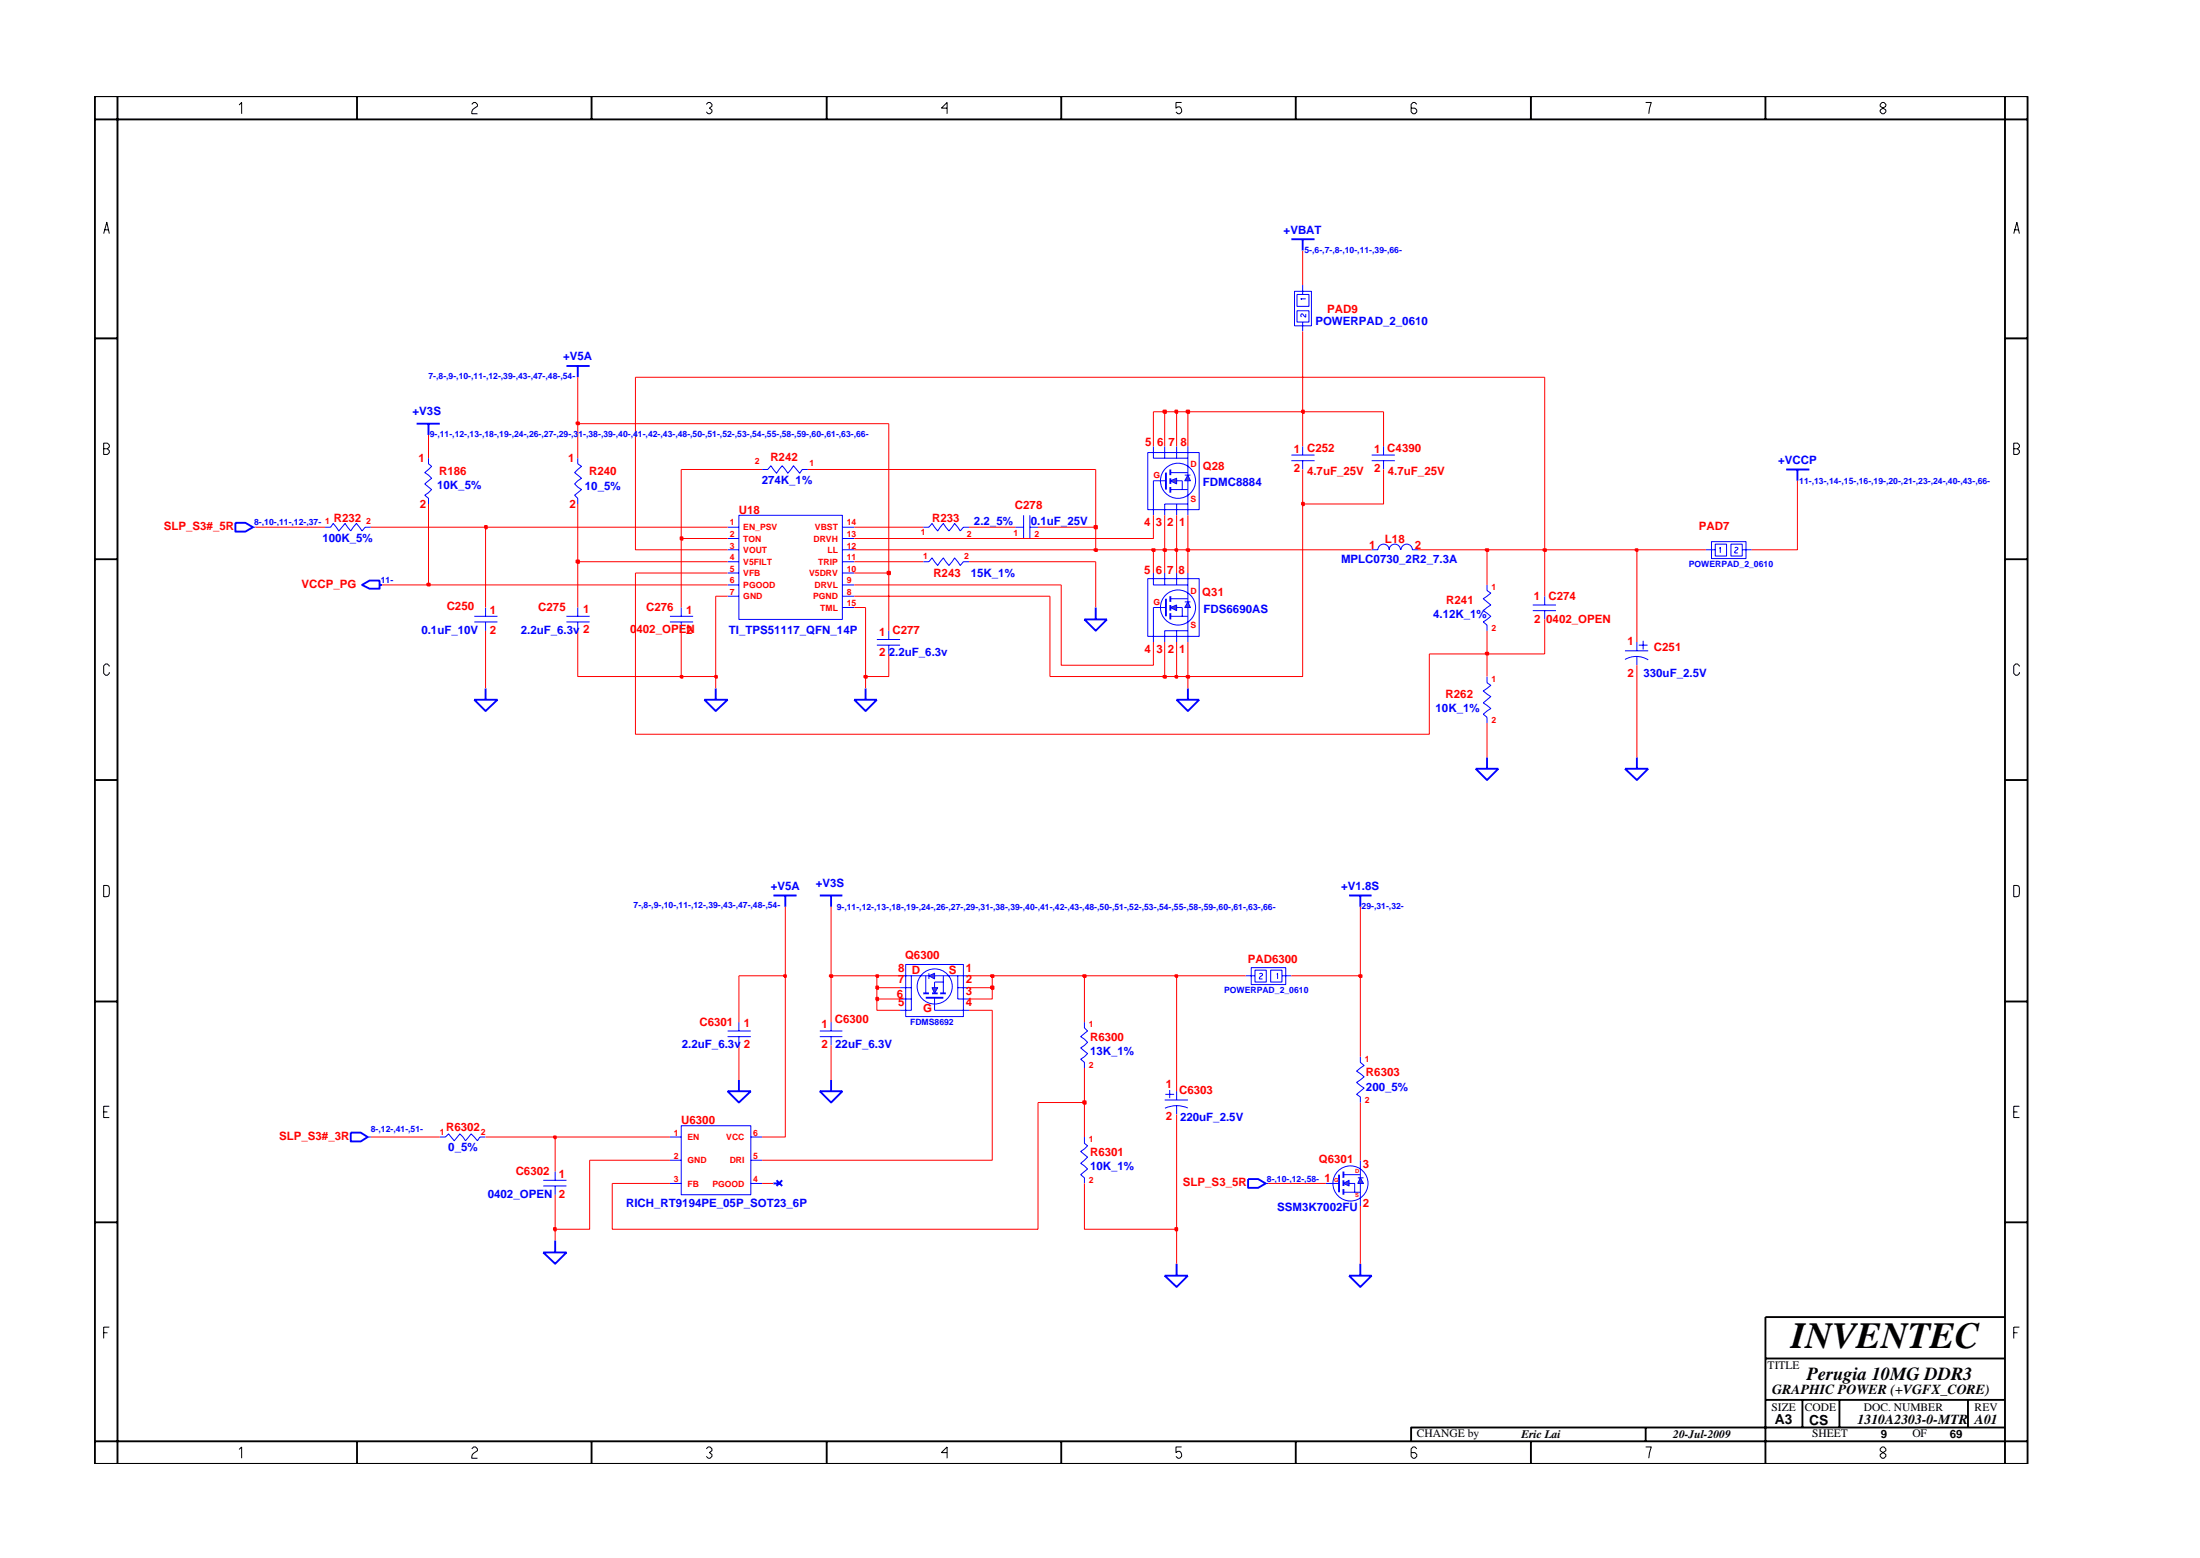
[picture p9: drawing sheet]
<svg xmlns="http://www.w3.org/2000/svg" width="297mm" height="210mm" viewBox="0 0 297 210" stroke-linecap="round" stroke-linejoin="round" font-family="sans-serif">
<path d="M241.2 63.4h3.1M242.7 63.4v1.5M98.2 147.3h3.2l-1.6 1.5zM99.8 145.7v1.6M104.4 159.7h.8M104.8 159.3l.8 .7M105.6 159.3l-.8 .7M180.8 158.5v2.4M73.3 169h3.2l-1.5 1.5zM75 167.4v1.6" fill="none" stroke="#00f" stroke-width=".25"/>
<g fill="none" stroke="#00f" stroke-width=".14">
<path d="M200.8 78.9v.8l.5 .3-1 .8 1 .8-1 .8 1 .8-1 .7 .5 .5v.7M98.2 139.1h3.2M98.2 139.9h3.2M99.8 138v1.1M99.8 139.9v1.2M168.2 131.7h1.2M168.9 130.6h4.7v2.3h-4.7zM169.4 130.9h1.6v1.6h-1.6zM170 131.4l.2-.1 .3 .1v.2l-.5 .3v.2h.5M171.6 130.9h1.5v1.6h-1.5zM172.4 131.5l.1-.2v.8M173.1 131.7h1.3"/>
<path d="M59.4 153.4h.7l.5-.4 .7 1 .8-1 .8 1 .7-1 .9 1 .3-.6h.8M73.3 159.3h3.2M75 158.1v1.2M179 159.7h1.8M73.3 160h3.2M75 160v1.2"/>
</g>
<path d="M183.7 158.9l.4 .8h-.8z" fill="#3c3cc8"/>
<path d="M183.3 158.9h.8M183.7 158.9l.4 .8h-.8z" fill="none" stroke="#00f" stroke-width=".14"/>
<path d="M181.4 159.7l.7-.4v.7z" fill="#3c3cc8"/>
<g fill="none" stroke="#00f" stroke-width=".14">
<path d="M174.8 39.3h2.3v4.7h-2.3zM175.1 39.7h1.6v1.6h-1.6zM175.9 38.5v1.2M175.1 41.9h1.6v1.6h-1.6zM175.9 43.5v1.2M176.3 40.3h-.7l.2 .1M176.3 42.4v.4l-.4-.4h-.2l-.1 .1 .1 .3M43.9 71.1h.7l.4-.5 .7 1.1 .9-1.1 .8 1.1 .7-1.1 .8 1.1 .4-.6h.8M57.9 61.8v.8l.4 .3-1 .9 1 .7-1 .8 1 .8-1 .7 .6 .5v.7M124.7 75.8h.7l.4-.5 .8 1 .8-1 .7 1 .8-1 .8 1 .4-.5h.7M155.7 64.9h1.7M174.4 61.4h3.1"/>
<path d="M174.4 62.2h3.1M175.9 60.2v1.2M175.9 62.2v1.2M185.2 74.2h.8a.76 .76 0 0 1 .8-.8 .76 .76 0 0 1 .8 .8 .76 .76 0 0 1 .7-.8 .76 .76 0 0 1 .8 .8M185.2 61.4h3.1M185.2 62.2h3.1M186.8 60.2v1.2M186.8 62.2v1.2M189.2 74.2a.76 .76 0 0 1 .7-.8 .76 .76 0 0 1 .8 .8h.8M230.3 74.2h1.3M231.1 73.1h4.6v2.3h-4.6zM231.6 73.4h1.5v1.6h-1.5z"/>
<path d="M232.2 74l.1-.1v.7M233.7 73.4h1.5v1.6h-1.5zM234.2 73.9h.2h.2v.2l-.4 .4v.1h.4M235.2 74.2h1.3M64 83.2h3.2M64 83.9h3.2M65.6 82v1.2M65.6 83.9v1.2M76.5 83.2h3.1M76.5 83.9h3.1M78 82v1.2M78 83.9v1.2"/>
<path d="M90.5 83.2h3.1M90.5 83.9h3.1M92 82v1.2M92 83.9v1.2M118.4 87.1h3.1M118.4 86.3h3.1M120 85.1v1.2M120 87.1v1.2M200.8 91.3v.8l.5 .4-1 .7 1 .8-1 .9 1 .7-1 .8 .5 .4v.8M207 81.6h3.1M207 82.4h3.1M208.6 80.5v1.1"/>
<path d="M208.6 82.4v1.2M219.4 89a3 3 0 0 1 3.1 .1M219.4 87.8h3.1M221 86.6v1.2M221 88.6v1.2M221.3 87.1h1.1M221.9 86.5v1.2M49.6 153.4h.5M170.9 159.7h.3M181.4 159.7l.7-.4v.7zM181.4 158.5h2.3M182.1 159.7h.8v1.2"/>
<path d="M183.7 142.6v.8l.5 .4-1 .8 1 .7-1 .8 1 .7-1 .9 .5 .3v.8M183.7 156.6v2.3M183.7 159.7v3.1M181.4 160.9h2.3"/>
<circle cx="182.3" cy="159.7" r="2.37"/>
</g>
<g fill="none" stroke="#00f" stroke-width=".25">
<path d="M174.4 32.3h3.1M175.9 32.3v1.5M56.2 57.2h3.2M57.9 57.2v1.5M76.5 49.4h3.1M78 49.4v1.5M157.4 63.8v2.3M64 94.4h3.2l-1.6 1.6zM65.6 92.9v1.5M95.1 94.4h3.1l-1.6 1.6zM96.6 92.9v1.5M115.3 94.4h3.1l-1.5 1.6z"/>
<path d="M116.9 92.9v1.5M219.4 103.7h3.1l-1.5 1.6zM221 102.2v1.5M182.1 120.8h3.1M183.7 120.8v1.6M47.4 152.9h1.3l.9 .5-.9 .6h-1.3zM168.5 159.1h1.4l1 .6-1 .6h-1.4zM181.4 158.1v.8M181.4 159.3v.7M181.4 160.5v.7M182.1 172.2h3.1l-1.5 1.5zM183.7 170.5v1.7"/>
</g>
<path d="M160.4 64.1l.3 .8h-.7z" fill="#3c3cc8"/>
<path d="M160 64.1h.7M160.4 64.1l.3 .8h-.7z" fill="none" stroke="#00f" stroke-width=".14"/>
<path d="M158 64.9l.9-.4v.8z" fill="#3c3cc8"/>
<g fill="none" stroke="#00f" stroke-width=".14">
<path d="M124.7 71.1h.7l.4-.5 .8 1.1 .8-1.1 .7 1.1 .8-1.1 .8 1.1 .4-.6h.7M155 61.1h6.9v7.7h-6.9zM155.7 60.2v1.6h4.7M155.7 64.9v4.6M157.3 60.2v1.6M158 64.9l.9-.4v.8zM158 66.1h2.4M158 63.8h2.4M158.9 64.9h.7v1.2M158.9 60.2v1.6M158.9 68v1.5M160.4 60.2v3.9"/>
<path d="M160.4 64.9v4.6M160.4 68h-3.1v1.5M155.7 82h1.7"/>
<circle cx="159.1" cy="64.9" r="2.37"/>
</g>
<path d="M158 63.4v.7M158 64.5v.8M158 65.7v.8M157.4 80.8v2.4" fill="none" stroke="#00f" stroke-width=".25"/>
<path d="M160.4 81.2l.3 .8h-.7z" fill="#3c3cc8"/>
<path d="M160 81.2h.7M160.4 81.2l.3 .8h-.7z" fill="none" stroke="#00f" stroke-width=".14"/>
<path d="M158 82l.9-.4v.8z" fill="#3c3cc8"/>
<g fill="none" stroke="#00f" stroke-width=".14">
<path d="M34.1 71.1h.4M78 61.8v.8l.5 .3-.9 .9 .9 .7-.9 .8 .9 .8-.9 .7 .4 .5v.7M98.2 71.1h1.6M98.2 72.7h1.6M98.2 74.2h1.6M98.2 75.8h1.6M98.2 77.3h1.6M98.2 78.9h1.6M99.8 69.5h13.9v14.1h-13.9zM102.9 63.4h.8l.4-.5 .7 1 .8-1 .8 1 .7-1 .9 1 .3-.5h.8M113.7 71.1h1.6M113.7 72.7h1.6"/>
<path d="M113.7 74.2h1.6M113.7 75.8h1.6M113.7 77.3h1.6M113.7 78.9h1.6M137.1 71.1h1.1M138.2 69.5v3.2M139.1 71.1h1.1M139.1 69.5v3.2M155 78.1h6.9v7.8h-6.9zM155.7 77.3v1.6h4.7M157.3 77.3v1.6M158.9 77.3v1.6"/>
<path d="M160.4 77.3v3.9M98.2 80.5h1.6M113.7 82h1.6M113.7 80.5h1.6M155.7 82v4.6M158 82l.9-.4v.8zM158 83.2h2.4M158 80.8h2.4M158.9 82h.7v1.2M158.9 85.1v1.5M160.4 82v4.6M160.4 85.1h-3.1v1.5"/>
<path d="M110.7 139.1h3M110.7 139.9h3M112.2 138v1.1M112.2 139.9v1.2M126.2 134.6v1.7M146.4 138v.7l.4 .4-.9 .8 .9 .8-.9 .7 .9 .8-.9 .7 .5 .5v.7M90.5 153.4h1.5M90.5 156.6h1.5M90.5 159.7h1.5M92 151.9h9.4v9.3h-9.4zM101.4 153.4h1.5M101.4 156.6h1.5"/>
<path d="M101.4 159.7h1.5M146.4 153.4v.9l.4 .3-.9 .8 .9 .8-.9 .8 .9 .8-.9 .7 .5 .4v.8"/>
<circle cx="159.1" cy="82" r="2.37"/>
</g>
<g fill="none" stroke="#00f" stroke-width=".25">
<path d="M31.8 70.6h1.3l1 .5-1 .6h-1.3zM48.9 78.9l1-.6h1.4v1.1h-1.4zM51.3 78.9h.3M146.4 83.6h3.1l-1.6 1.5zM147.9 82v1.6M158 80.5v.7M158 81.6v.8M158 82.7v.9M158.9 94.4h3l-1.5 1.6zM160.4 92.9v1.5M199.2 103.7h3.1l-1.5 1.6zM200.8 102.2v1.5"/>
<path d="M125 134.6h2.4M110.7 147.3h3l-1.5 1.5zM112.2 145.7v1.6M157.3 172.2h3.1l-1.5 1.5zM158.9 170.5v1.7"/>
</g>
<path d="M125.4 131.7l.8-.4v.8z" fill="#3c3cc8"/>
<path d="M125.4 131.7l.8-.4v.8zM125.4 131.3v.8" fill="none" stroke="#00f" stroke-width=".14"/>
<path d="M125.8 133.3h.8l-.4 .8z" fill="#3c3cc8"/>
<g fill="none" stroke="#00f" stroke-width=".14">
<path d="M121.5 131.7h3.9M121.5 134.8h1.5M121.5 133.3h1.5M122.3 130.2h7.8v7h-7.8zM123 131.7v4.6h-1.5M125 131.7v2.4M125.8 133.3h.8l-.4 .8zM126.2 131.7h4.6M126.2 136.3h4.6M127.4 131.7v2.4M127.4 132.5h-1.2v.8M129.3 131.7v3.1h1.5"/>
<path d="M129.3 133.3h1.5M157.3 148.4h3.1M157.3 147.7h1.2M157.9 147.1v1.1M158.9 147.3v1.1M158.9 149.2v1.2M160.4 149.5a3.7 3.7 0 0 0-3.1 .1"/>
<circle cx="126.2" cy="133.1" r="2.37"/>
</g>
<path d="M104.4 120.8h3.2M106 120.8v1.6M110.7 120.8h3M112.2 120.8v1.6M124.7 134.1h.7M125.8 134.1h.8M126.9 134.1h.8" fill="none" stroke="#00f" stroke-width=".25"/>
<path d="M75 165.9v1.5M158.9 165.9v4.6M183.7 162.8v7.7" fill="none" stroke="#f00" stroke-width=".14"/>
<path d="M74.8 165.7h.2v.4h-.2z" fill="#8e2323"/>
<path d="M74.8 165.7h.2v.4h-.2z" fill="none" stroke="#f00" stroke-width=".25"/>
<path d="M79.6 156.6v9.3h-4.6v-4.7M140.2 148.8v17.1h-57.5v-6.2M146.4 159.7v6.2h12.5" fill="none" stroke="#f00" stroke-width=".14"/>
<path d="M158.7 165.7h.2v.4h-.2z" fill="#8e2323"/>
<path d="M158.7 165.7h.2v.4h-.2z" fill="none" stroke="#f00" stroke-width=".25"/>
<path d="M134 136.3v20.3h-31.1M50.1 153.4h9.3M65.6 153.4h9.4v4.7M79.6 156.6h10.9M82.7 159.7h7.8M102.9 159.7h1.5M158.9 150.4v15.5M171.2 159.7h7.8M183.7 148.8v7.8" fill="none" stroke="#f00" stroke-width=".14"/>
<path d="M74.8 153.4h.2v.2h-.2z" fill="#8e2323"/>
<path d="M74.8 153.4h.2v.2h-.2z" fill="none" stroke="#f00" stroke-width=".25"/>
<path d="M106 131.7v21.7h-3.1M75 153.4h15.5M140.2 148.8h6.2v4.6" fill="none" stroke="#f00" stroke-width=".14"/>
<path d="M146.2 148.6h.4v.4h-.4z" fill="#8e2323"/>
<path d="M146.2 148.6h.4v.4h-.4z" fill="none" stroke="#f00" stroke-width=".25"/>
<path d="M99.8 131.7v6.3M112.2 131.7v6.3M118.4 134.8v1.5h3.1M130.8 136.3h3.2M146.4 131.7v6.3M158.9 131.7v15.6M183.7 131.7v10.9M99.8 141.1v4.6M112.2 141.1v4.6M146.4 144.1v4.7" fill="none" stroke="#f00" stroke-width=".14"/>
<path d="M118.3 134.6h.3v.4h-.3z" fill="#8e2323"/>
<path d="M118.3 134.6h.3v.4h-.3z" fill="none" stroke="#f00" stroke-width=".25"/>
<path d="M118.4 133.3v1.5h3.1M134 133.3v1.5h-3.2" fill="none" stroke="#f00" stroke-width=".14"/>
<path d="M118.3 133.1h.3v.4h-.3z" fill="#8e2323"/>
<path d="M118.3 133.1h.3v.4h-.3z" fill="none" stroke="#f00" stroke-width=".25"/>
<path d="M118.4 131.7v1.6h3.1M130.8 133.3h3.2" fill="none" stroke="#f00" stroke-width=".14"/>
<path d="M133.8 133.1h.3v.4h-.3z" fill="#8e2323"/>
<path d="M133.8 133.1h.3v.4h-.3z" fill="none" stroke="#f00" stroke-width=".25"/>
<path d="M99.8 131.7h6.2M134 131.7v1.6" fill="none" stroke="#f00" stroke-width=".14"/>
<path d="M105.9 131.6h.2v.3h-.2z" fill="#8e2323"/>
<path d="M105.9 131.6h.2v.3h-.2z" fill="none" stroke="#f00" stroke-width=".25"/>
<path d="M106 122.4v9.3" fill="none" stroke="#f00" stroke-width=".14"/>
<path d="M112 131.6h.4v.3h-.4z" fill="#8e2323"/>
<path d="M112 131.6h.4v.3h-.4z" fill="none" stroke="#f00" stroke-width=".25"/>
<path d="M112.2 122.4v9.3h6.2" fill="none" stroke="#f00" stroke-width=".14"/>
<path d="M118.3 131.6h.3v.3h-.3z" fill="#8e2323"/>
<path d="M118.3 131.6h.3v.3h-.3z" fill="none" stroke="#f00" stroke-width=".25"/>
<path d="M118.4 131.7h3.1M130.8 131.7h3.2" fill="none" stroke="#f00" stroke-width=".14"/>
<path d="M133.8 131.6h.3v.3h-.3z" fill="#8e2323"/>
<path d="M133.8 131.6h.3v.3h-.3z" fill="none" stroke="#f00" stroke-width=".25"/>
<path d="M134 131.7h12.4" fill="none" stroke="#f00" stroke-width=".14"/>
<path d="M146.2 131.6h.4v.3h-.4z" fill="#8e2323"/>
<path d="M146.2 131.6h.4v.3h-.4z" fill="none" stroke="#f00" stroke-width=".25"/>
<path d="M146.4 131.7h12.5" fill="none" stroke="#f00" stroke-width=".14"/>
<path d="M158.7 131.6h.2v.3h-.2z" fill="#8e2323"/>
<path d="M158.7 131.6h.2v.3h-.2z" fill="none" stroke="#f00" stroke-width=".25"/>
<path d="M158.9 131.7h9.3M174.4 131.7h9.3" fill="none" stroke="#f00" stroke-width=".14"/>
<path d="M183.5 131.6h.3v.3h-.3z" fill="#8e2323"/>
<path d="M183.5 131.6h.3v.3h-.3z" fill="none" stroke="#f00" stroke-width=".25"/>
<path d="M85.8 77.3v21.8h107.2v-10.8M65.6 85.1v7.8M78 85.1v6.2h14M96.6 91.3v1.6M116.9 91.3v1.6M160.4 91.3v1.6M200.8 97.6v4.6M221 89.8v12.4M183.7 122.4v9.3" fill="none" stroke="#f00" stroke-width=".14"/>
<path d="M91.9 91.2h.2v.3h-.2z" fill="#8e2323"/>
<path d="M91.9 91.2h.2v.3h-.2z" fill="none" stroke="#f00" stroke-width=".25"/>
<path d="M92 85.1v6.2h4.6" fill="none" stroke="#f00" stroke-width=".14"/>
<path d="M96.5 91.2h.3v.3h-.3z" fill="#8e2323"/>
<path d="M96.5 91.2h.3v.3h-.3z" fill="none" stroke="#f00" stroke-width=".25"/>
<path d="M96.6 80.5v10.8" fill="none" stroke="#f00" stroke-width=".14"/>
<path d="M116.7 91.2h.3v.3h-.3z" fill="#8e2323"/>
<path d="M116.7 91.2h.3v.3h-.3z" fill="none" stroke="#f00" stroke-width=".25"/>
<path d="M116.9 82v9.3h3.1v-3M141.8 80.5v10.8h15.5" fill="none" stroke="#f00" stroke-width=".14"/>
<path d="M157.1 91.2h.3v.3h-.3z" fill="#8e2323"/>
<path d="M157.1 91.2h.3v.3h-.3z" fill="none" stroke="#f00" stroke-width=".25"/>
<path d="M157.3 86.6v4.7h1.6" fill="none" stroke="#f00" stroke-width=".14"/>
<path d="M158.7 91.2h.2v.3h-.2z" fill="#8e2323"/>
<path d="M158.7 91.2h.2v.3h-.2z" fill="none" stroke="#f00" stroke-width=".25"/>
<path d="M158.9 86.6v4.7h1.5" fill="none" stroke="#f00" stroke-width=".14"/>
<path d="M160.2 91.2h.4v.3h-.4z" fill="#8e2323"/>
<path d="M160.2 91.2h.4v.3h-.4z" fill="none" stroke="#f00" stroke-width=".25"/>
<path d="M143.3 78.9v10.9h12.4v-3.2M175.9 68v23.3h-15.5v-4.7M193 88.3h7.8v3" fill="none" stroke="#f00" stroke-width=".14"/>
<path d="M200.6 88.1h.3v.2h-.3z" fill="#8e2323"/>
<path d="M200.6 88.1h.3v.2h-.3z" fill="none" stroke="#f00" stroke-width=".25"/>
<path d="M51.6 78.9h6.3M65.6 71.1v10.9M78 75.8v6.2M92 72.7v9.3M120 77.3v7.8M147.9 75.8v6.2M208.6 74.2v6.3M221 74.2v12.4M96.6 80.5h1.6M115.3 82h1.6M115.3 80.5h26.5M208.6 83.6v4.7h-7.8v-3.2" fill="none" stroke="#f00" stroke-width=".14"/>
<path d="M57.7 78.8h.3v.2h-.3z" fill="#8e2323"/>
<path d="M57.7 78.8h.3v.2h-.3z" fill="none" stroke="#f00" stroke-width=".25"/>
<path d="M57.9 68v10.9h40.3M85.8 77.3h12.4M115.3 78.9h28M115.3 77.3h4.7M200.8 74.2v4.7" fill="none" stroke="#f00" stroke-width=".14"/>
<path d="M119.8 77.2h.4v.3h-.4z" fill="#8e2323"/>
<path d="M119.8 77.2h.4v.3h-.4z" fill="none" stroke="#f00" stroke-width=".25"/>
<path d="M120 57.2v20.1M155.7 74.2v3.1M157.3 74.2v3.1M158.9 74.2v3.1M160.4 74.2v3.1" fill="none" stroke="#f00" stroke-width=".14"/>
<path d="M77.8 75.6h.4v.4h-.4z" fill="#8e2323"/>
<path d="M77.8 75.6h.4v.4h-.4z" fill="none" stroke="#f00" stroke-width=".25"/>
<path d="M85.8 50.9v23.3h12.4M78 68v7.8h20.2M115.3 75.8h9.4M115.3 74.2h32.6M130.8 75.8h17.1" fill="none" stroke="#f00" stroke-width=".14"/>
<path d="M147.8 74.1h.3v.3h-.3z" fill="#8e2323"/>
<path d="M147.8 74.1h.3v.3h-.3z" fill="none" stroke="#f00" stroke-width=".25"/>
<path d="M147.9 71.1v3.1h7.8" fill="none" stroke="#f00" stroke-width=".14"/>
<path d="M155.6 74.1h.3v.3h-.3z" fill="#8e2323"/>
<path d="M155.6 74.1h.3v.3h-.3z" fill="none" stroke="#f00" stroke-width=".25"/>
<path d="M155.7 74.2h1.6" fill="none" stroke="#f00" stroke-width=".14"/>
<path d="M157.1 74.1h.3v.3h-.3z" fill="#8e2323"/>
<path d="M157.1 74.1h.3v.3h-.3z" fill="none" stroke="#f00" stroke-width=".25"/>
<path d="M157.3 69.5v4.7h1.6" fill="none" stroke="#f00" stroke-width=".14"/>
<path d="M158.7 74.1h.2v.3h-.2z" fill="#8e2323"/>
<path d="M158.7 74.1h.2v.3h-.2z" fill="none" stroke="#f00" stroke-width=".25"/>
<path d="M158.9 69.5v4.7h1.5" fill="none" stroke="#f00" stroke-width=".14"/>
<path d="M160.2 74.1h.4v.3h-.4z" fill="#8e2323"/>
<path d="M160.2 74.1h.4v.3h-.4z" fill="none" stroke="#f00" stroke-width=".25"/>
<path d="M160.4 69.5v4.7h24.8M191.5 74.2h9.3" fill="none" stroke="#f00" stroke-width=".14"/>
<path d="M200.6 74.1h.3v.3h-.3z" fill="#8e2323"/>
<path d="M200.6 74.1h.3v.3h-.3z" fill="none" stroke="#f00" stroke-width=".25"/>
<path d="M200.8 74.2h7.8" fill="none" stroke="#f00" stroke-width=".14"/>
<path d="M208.4 74.1h.3v.3h-.3z" fill="#8e2323"/>
<path d="M208.4 74.1h.3v.3h-.3z" fill="none" stroke="#f00" stroke-width=".25"/>
<path d="M208.6 50.9v23.3h12.4" fill="none" stroke="#f00" stroke-width=".14"/>
<path d="M220.8 74.1h.3v.3h-.3z" fill="#8e2323"/>
<path d="M220.8 74.1h.3v.3h-.3z" fill="none" stroke="#f00" stroke-width=".25"/>
<path d="M221 74.2h9.3M242.7 64.9v9.3h-6.2" fill="none" stroke="#f00" stroke-width=".14"/>
<path d="M91.9 72.5h.2v.3h-.2z" fill="#8e2323"/>
<path d="M91.9 72.5h.2v.3h-.2z" fill="none" stroke="#f00" stroke-width=".25"/>
<path d="M34.5 71.1h9.4M50.1 71.1h15.5M92 63.4v9.3h6.2M155.7 69.5v3.2h-40.4" fill="none" stroke="#f00" stroke-width=".14"/>
<path d="M65.5 71h.2v.3h-.2z" fill="#8e2323"/>
<path d="M65.5 71h.2v.3h-.2z" fill="none" stroke="#f00" stroke-width=".25"/>
<path d="M65.6 71.1h32.6M115.3 71.1h9.4M130.8 71.1h6.3M140.2 71.1h7.7" fill="none" stroke="#f00" stroke-width=".14"/>
<path d="M147.8 71h.3v.3h-.3z" fill="#8e2323"/>
<path d="M147.8 71h.3v.3h-.3z" fill="none" stroke="#f00" stroke-width=".25"/>
<path d="M147.9 63.4v7.7" fill="none" stroke="#f00" stroke-width=".14"/>
<path d="M175.8 67.8h.3v.4h-.3z" fill="#8e2323"/>
<path d="M175.8 67.8h.3v.4h-.3z" fill="none" stroke="#f00" stroke-width=".25"/>
<path d="M57.9 58.7v3.1M78 57.2v4.6M155.7 55.6v4.6M157.3 55.6v4.6M158.9 55.6v4.6M160.4 55.6v4.6M175.9 55.6v4.6M186.8 55.6v4.6M92 63.4h10.9M109.1 63.4h38.8M175.9 63.4v4.6h10.9v-4.6" fill="none" stroke="#f00" stroke-width=".14"/>
<path d="M77.8 57h.4v.3h-.4z" fill="#8e2323"/>
<path d="M77.8 57h.4v.3h-.4z" fill="none" stroke="#f00" stroke-width=".25"/>
<path d="M78 50.9v6.3h42M155.7 55.6h1.6" fill="none" stroke="#f00" stroke-width=".14"/>
<path d="M157.1 55.4h.3v.3h-.3z" fill="#8e2323"/>
<path d="M157.1 55.4h.3v.3h-.3z" fill="none" stroke="#f00" stroke-width=".25"/>
<path d="M157.3 55.6h1.6" fill="none" stroke="#f00" stroke-width=".14"/>
<path d="M158.7 55.4h.2v.3h-.2z" fill="#8e2323"/>
<path d="M158.7 55.4h.2v.3h-.2z" fill="none" stroke="#f00" stroke-width=".25"/>
<path d="M158.9 55.6h1.5" fill="none" stroke="#f00" stroke-width=".14"/>
<path d="M160.2 55.4h.4v.3h-.4z" fill="#8e2323"/>
<path d="M160.2 55.4h.4v.3h-.4z" fill="none" stroke="#f00" stroke-width=".25"/>
<path d="M160.4 55.6h15.5" fill="none" stroke="#f00" stroke-width=".14"/>
<path d="M175.8 55.4h.3v.3h-.3z" fill="#8e2323"/>
<path d="M175.8 55.4h.3v.3h-.3z" fill="none" stroke="#f00" stroke-width=".25"/>
<path d="M175.9 33.8v4.7M85.8 50.9h122.8M175.9 44.7v10.9h10.9" fill="none" stroke="#f00" stroke-width=".14"/>
<g fill="none" stroke="#000" stroke-width=".25">
<path d="M12.8 13h261v184.6h-261zM12.8 16.1h261M15.9 13v184.6M48.2 13v3.1M79.9 13v3.1M111.6 13v3.1M143.3 13v3.1M174.9 13v3.1M206.7 13v3.1M238.4 13v3.1M270.7 13v184.6M12.8 45.7h3.1"/>
<path d="M270.7 45.7h3.1M12.8 75.5h3.1M270.7 75.5h3.1M12.8 105.3h3.1M270.7 105.3h3.1M12.8 135.2h3.1M270.7 135.2h3.1M12.8 165h3.1M270.7 165h3.1M270.7 177.7h-32.3v19.9M12.8 194.5h261M48.2 194.5v3.1"/>
<path d="M79.9 194.5v3.1M111.6 194.5v3.1M143.3 194.5v3.1M174.9 194.5v3.1M206.7 194.5v3.1M222.2 192.6v1.9M238.4 183.3h32.3M238.4 188.9h32.3M243.4 188.9v3.7M248.4 188.9v3.7M265.7 188.9v3.7M270.7 192.6h-80.2v1.9"/>
</g>
<g fill="none" stroke="#000" stroke-width=".14">
<path d="M32.3 14.2l.3-.4v1.6M63.7 14.1l.3-.3h.2l.3 .3v.2l-.5 .4-.3 .4v.3h.8M95.4 14.1l.2-.3h.3l.2 .3v.2l-.3 .3 .3 .2v.3l-.2 .3h-.3l-.2-.3M127.9 14.6h-.8l.8-.8v1.6M159.5 13.8h-.7v.8l.2-.2a.5 .5 0 0 1 .5 .7l-.2 .3h-.3l-.2-.3M191.3 14.1l-.3-.3h-.2l-.3 .3v1l.3 .3h.2l.3-.3v-.3l-.3-.2h-.5M222.2 13.8h.8l-.4 1.6M253.9 14.1l.2-.3h.3l.2 .3v.2l-.7 .5v.3l.2 .3h.3l.2-.3v-.3l-.7-.5zM14 31.5l.4-1.5 .4 1.5M14.1 31h.6M271.9 31.5l.4-1.5 .4 1.5M272 31h.6"/>
<path d="M14 59.8h.5l.3 .3v.2l-.3 .3 .3 .2v.3l-.3 .2h-.5zM14 60.6h.5M271.9 60.6h.5l.3-.3v-.2l-.3-.3h-.5v1.5h.5l.3-.2v-.3l-.3-.2M14.8 89.9l-.3-.3h-.2l-.3 .3v1l.3 .2h.2l.3-.2v-.2M272.7 89.9l-.3-.3h-.3l-.2 .3v1l.2 .2h.3l.3-.2v-.2M14 119.5l.7 .1 .1 .2-.1 1.1-.7 .1zM271.9 119.5l.7 .1 .1 .2-.1 1.1-.7 .1zM14 150.1h.5M14.8 149.3h-.8v1.5h.8M271.9 150.1h.5M272.7 149.3h-.8v1.5h.8M14 179.9h.5"/>
<path d="M14.8 179.1h-.8v1.5M271.9 179.9h.5M272.7 179.1h-.8v1.5M32.3 195.6l.3-.3v1.5M63.7 195.5l.3-.2h.2l.3 .2v.3l-.7 .5-.1 .2v.3h.8M95.4 195.5l.2-.2h.3l.2 .2v.3l-.3 .2 .3 .3v.2l-.2 .3h-.3l-.2-.3M127.9 196h-.8l.8-.7v1.5M159.5 195.3h-.7v.7l.2-.1a.5 .5 0 0 1 .5 .6l-.2 .3h-.3l-.2-.3M191.3 195.5l-.3-.2h-.2l-.3 .2v1l.3 .3h.2l.3-.3v-.2l-.3-.3h-.5M222.2 195.3h.8l-.4 1.5M254.1 195.3l-.2 .2v.3l.7 .5v.2l-.2 .3h-.3l-.2-.3v-.2l.7-.5v-.3l-.2-.2z"/>
</g>
<text font-size="5" x="241.8" y="182">INVENTEC</text>
<text font-size="2.5" x="244" y="186.3">Perugia 10MG DDR3</text>
<g font-size="1.9">
<text x="239.3" y="188.1">GRAPHIC POWER (+VGFX_CORE)</text>
<text x="239.6" y="192.2">A3</text>
<text x="244.3" y="192.3">CS</text>
<text x="250.8" y="192.2">1310A2303-0-MTR A01</text>
</g>
<g font-size="1.6" fill="#00f">
<text x="173.3" y="31.5">+VBAT</text>
<text x="177.6" y="43.8">POWERPAD_2_0610</text>
<text x="76" y="48.6">+V5A</text>
<text x="55.7" y="56">+V3S</text>
<text x="102.8" y="65.4">274K_1%</text>
<text x="162.4" y="65.6">FDMC8884</text>
<text x="240.1" y="62.6">+VCCP</text>
<text x="59" y="66">10K_5%</text>
<text x="79" y="66.1">10_5%</text>
<text x="131.5" y="70.8">2.2_5%</text>
<text x="139.2" y="70.9">0.1uF_25V</text>
<text x="43.5" y="73.1">100K_5%</text>
<text x="131.1" y="77.8">15K_1%</text>
<text x="181.1" y="76">MPLC0730_2R2_7.3A</text>
<text x="162.5" y="82.7">FDS6690AS</text>
<text x="193.5" y="83.4">4.12K_1%</text>
<text x="56.9" y="85.5">0.1uF_10V</text>
<text x="70.3" y="85.5">2.2uF_6.3v</text>
<text x="98.4" y="85.5">TI_TPS51117_QFN_14P</text>
<text x="120" y="88.6">2.2uF_6.3v</text>
<text x="221.9" y="91.4">330uF_2.5V</text>
<text x="193.8" y="96.1">10K_1%</text>
<text x="110.1" y="119.7">+V3S</text>
<text x="104.1" y="120.1">+V5A</text>
<text x="181.1" y="120.1">+V1.8S</text>
<text x="92.1" y="141.5">2.2uF_6.3v</text>
<text x="112.8" y="141.4">22uF_6.3V</text>
<text x="147.2" y="142.4">13K_1%</text>
<text x="184.4" y="147.2">200_5%</text>
<text x="60.5" y="155.4">0_5%</text>
<text x="159.3" y="151.3">220uF_2.5V</text>
<text x="65.9" y="161.6">0402_OPEN</text>
<text x="147.2" y="157.9">10K_1%</text>
<text x="84.5" y="162.9">RICH_RT9194PE_05P_SOT23_6P</text>
<text x="172.5" y="163.4">SSM3K7002FU</text>
</g>
<g font-size="1.6" fill="#f00">
<text x="179.2" y="42.2">PAD9</text>
<text x="56.5" y="62.4">1</text>
<text x="59.3" y="64.1">R186</text>
<text x="76.7" y="62.4">1</text>
<text x="79.5" y="64.1">R240</text>
<text x="104" y="62.2">R242</text>
<text x="154.6" y="60.2">5</text>
<text x="156.2" y="60.2">6</text>
<text x="157.8" y="60.2">7</text>
<text x="159.4" y="60.2">8</text>
<text x="162.4" y="63.4">Q28</text>
<text x="174.7" y="61.1">1 C252</text>
<text x="174.7" y="63.8">2</text>
<text x="176.5" y="64">4.7uF_25V</text>
<text x="185.5" y="61.1">1 C4390</text>
<text x="185.5" y="63.8">2</text>
<text x="187.4" y="64">4.7uF_25V</text>
<text x="22.1" y="71.5">SLP_S3#_5R</text>
<text x="45.1" y="70.4">R232</text>
<text x="56.7" y="68.6">2</text>
<text x="76.9" y="68.6">2</text>
<text x="99.8" y="69.4">U18</text>
<text x="125.8" y="70.5">R233</text>
<text x="137" y="68.8">C278</text>
<text x="154.5" y="71">4</text>
<text x="156.1" y="71">3</text>
<text x="157.6" y="71">2</text>
<text x="159.2" y="71">1</text>
<text x="229.4" y="71.6">PAD7</text>
<text x="126" y="77.8">R243</text>
<text x="154.5" y="77.5">5</text>
<text x="156.1" y="77.5">6</text>
<text x="157.6" y="77.5">7</text>
<text x="159.1" y="77.5">8</text>
<text x="184.9" y="74">1</text>
<text x="187" y="73.3">L18</text>
<text x="191" y="74">2</text>
<text x="40.7" y="79.3">VCCP_PG</text>
<text x="60.3" y="82.4">C250</text>
<text x="66.1" y="82.8">1</text>
<text x="72.7" y="82.5">C275</text>
<text x="78.8" y="82.7">1</text>
<text x="87.2" y="82.5">C276</text>
<text x="92.6" y="82.9">1</text>
<text x="162.3" y="80.4">Q31</text>
<text x="195.3" y="81.5">R241</text>
<text x="207.1" y="81">1</text>
<text x="209.1" y="80.9">C274</text>
<text x="66.1" y="85.5">2</text>
<text x="78.8" y="85.4">2</text>
<text x="85.1" y="85.4">0402_OPEN</text>
<text x="92.6" y="85.6">2</text>
<text x="118.7" y="85.9">1 C277</text>
<text x="118.7" y="88.6">2</text>
<text x="154.5" y="88.1">4</text>
<text x="156.2" y="88.1">3</text>
<text x="157.7" y="88.1">2</text>
<text x="159.2" y="88.1">1</text>
<text x="207.1" y="84.1">2</text>
<text x="208.8" y="84.1">0402_OPEN</text>
<text x="219.7" y="87.1">1</text>
<text x="223.3" y="87.8">C251</text>
<text x="195.2" y="94.2">R262</text>
<text x="219.7" y="91.3">2</text>
<text x="121.3" y="131.2">8</text>
<text x="122.2" y="129.5">Q6300</text>
<text x="123.1" y="131.5">D</text>
<text x="128.1" y="131.5">S</text>
<text x="130.4" y="131.2">1</text>
<text x="168.5" y="130">PAD6300</text>
<text x="121.1" y="134.6">6</text>
<text x="121.3" y="132.7">7</text>
<text x="121.3" y="135.8">5</text>
<text x="124.6" y="136.6">G</text>
<text x="130.4" y="135.8">4</text>
<text x="130.4" y="132.7">2</text>
<text x="130.4" y="134.3">3</text>
<text x="94.4" y="138.4">C6301</text>
<text x="100.4" y="138.6">1</text>
<text x="100.4" y="141.4">2</text>
<text x="110.9" y="138.7">1</text>
<text x="110.9" y="141.4">2</text>
<text x="112.7" y="138.1">C6300</text>
<text x="147.2" y="140.5">R6300</text>
<text x="157.4" y="146.8">1</text>
<text x="159.2" y="147.7">C6303</text>
<text x="184.4" y="145.2">R6303</text>
<text x="37.7" y="153.9">SLP_S3#_3R</text>
<text x="60.2" y="152.7">R6302</text>
<text x="92" y="151.8">U6300</text>
<text x="147.2" y="156">R6301</text>
<text x="157.4" y="151.2">2</text>
<text x="69.6" y="158.6">C6302</text>
<text x="75.4" y="158.9">1</text>
<text x="75.4" y="161.6">2</text>
<text x="159.7" y="160">SLP_S3_5R</text>
<text x="178.1" y="157">Q6301</text>
<text x="178.8" y="159.5">1</text>
<text x="184" y="157.7">3</text>
<text x="184" y="162.9">2</text>
</g>
<g font-size="1.6">
<text x="238.7" y="184.8">TITLE</text>
<text x="239.2" y="190.4">SIZE</text>
<text x="243.7" y="190.4">CODE</text>
<text x="251.6" y="190.4">DOC. NUMBER</text>
<text x="266.6" y="190.4">REV</text>
<text x="191.3" y="193.9">CHANGE by</text>
<text x="205.4" y="194.1">Eric Lai</text>
<text x="225.9" y="194.1">20-Jul-2009</text>
<text x="244.7" y="193.9">SHEET</text>
<text x="253.9" y="194.1">9</text>
<text x="258.2" y="193.9">OF</text>
<text x="263.3" y="194.1">69</text>
</g>
<g font-size="1.2" fill="#00f">
<text x="176.1" y="34.2">5-,6-,7-,8-,10-,11-,39-,66-</text>
<text x="57.9" y="51.1">7-,8-,9-,10-,11-,12-,39-,43-,47-,48-,54-</text>
<text x="58" y="59">9-,11-,12-,13-,18-,19-,24-,26-,27-,29-,31-,38-,39-,40-,41-,42-,43-,48-,50-,51-,52-,53-,54-,55-,58-,59-,60-,61-,63-,66-</text>
<text x="242.9" y="65.3">11-,13-,14-,15-,16-,19-,20-,21-,23-,24-,40-,43-,66-</text>
<text x="34.3" y="70.9">8-,10-,11-,12-,37- 1</text>
<text x="228" y="76.6">POWERPAD_2_0610</text>
<text x="51.4" y="78.7">11-</text>
<text x="85.5" y="122.6">7-,8-,9-,10-,11-,12-,39-,43-,47-,48-,54-</text>
<text x="113" y="122.8">9-,11-,12-,13-,18-,19-,24-,26-,27-,29-,31-,38-,39-,40-,41-,42-,43-,48-,50-,51-,52-,53-,54-,55-,58-,59-,60-,61-,63-,66-</text>
<text x="183.8" y="122.7">29-,31-,32-</text>
<text x="165.3" y="134.1">POWERPAD_2_0610</text>
<text x="122.9" y="138.3">FDMS8692</text>
<text x="50.1" y="152.8">8-,12-,41-,51-</text>
<text x="171.1" y="159.5">8-,10-,12-,58-</text>
</g>
<g font-size="1.2" fill="#f00">
<text x="101.9" y="62.6">2</text>
<text x="109.3" y="62.9">1</text>
<text x="155.7" y="64.6">G</text>
<text x="160.7" y="63">D</text>
<text x="49.4" y="70.7">2</text>
<text x="98.5" y="70.9">1</text>
<text x="100.4" y="71.6">EN_PSV</text>
<text x="110" y="71.6">VBST</text>
<text x="114.3" y="70.9">14</text>
<text x="160.7" y="67.7">S</text>
<text x="98.5" y="72.5">2</text>
<text x="98.5" y="75.6">4</text>
<text x="98.5" y="77.2">5</text>
<text x="98.5" y="74">3</text>
<text x="100.4" y="73.1">TON</text>
<text x="100.4" y="76.2">V5FILT</text>
<text x="100.4" y="77.8">VFB</text>
<text x="100.4" y="74.6">VOUT</text>
<text x="109.3" y="77.8">V5DRV</text>
<text x="109.8" y="73.1">DRVH</text>
<text x="110.5" y="76.2">TRIP</text>
<text x="111.7" y="74.6">LL</text>
<text x="114.3" y="75.6">11</text>
<text x="114.3" y="77.2">10</text>
<text x="114.3" y="72.5">13</text>
<text x="114.3" y="74">12</text>
<text x="124.3" y="72.2">1</text>
<text x="124.7" y="75.4">1</text>
<text x="130.2" y="75.4">2</text>
<text x="130.5" y="72.4">2</text>
<text x="136.8" y="72.3">1</text>
<text x="139.7" y="72.4">2</text>
<text x="98.5" y="80.3">7</text>
<text x="98.5" y="78.7">6</text>
<text x="100.4" y="80.9">GND</text>
<text x="100.4" y="79.4">PGOOD</text>
<text x="109.8" y="80.9">PGND</text>
<text x="110" y="79.4">DRVL</text>
<text x="110.7" y="82.4">TML</text>
<text x="114.3" y="78.7">9</text>
<text x="114.3" y="80.3">8</text>
<text x="114.3" y="81.8">15</text>
<text x="155.7" y="81.7">G</text>
<text x="160.7" y="80.1">D</text>
<text x="201.4" y="79.6">1</text>
<text x="160.7" y="84.8">S</text>
<text x="201.4" y="85.1">2</text>
<text x="201.4" y="92">1</text>
<text x="201.4" y="97.6">2</text>
<text x="147" y="138.7">1</text>
<text x="184.3" y="143.3">1</text>
<text x="147" y="144.1">2</text>
<text x="184.3" y="148.8">2</text>
<text x="59.4" y="153.1">1</text>
<text x="64.9" y="153.1">2</text>
<text x="91" y="153.3">1</text>
<text x="92.8" y="153.9">EN</text>
<text x="98.1" y="153.9">VCC</text>
<text x="101.7" y="153.3">6</text>
<text x="147" y="154.2">1</text>
<text x="91" y="159.5">3</text>
<text x="91" y="156.4">2</text>
<text x="92.8" y="160.1">FB</text>
<text x="92.8" y="157">GND</text>
<text x="96.2" y="160.1">PGOOD</text>
<text x="98.5" y="157">DRI</text>
<text x="101.7" y="159.5">4</text>
<text x="101.7" y="156.4">5</text>
<text x="147" y="159.7">2</text>
</g>
<g font-size=".8" fill="#f00">
<text x="180.1" y="159.5">G</text>
<text x="183" y="158.3">D</text>
<text x="183" y="161.5">S</text>
</g>
</svg>
